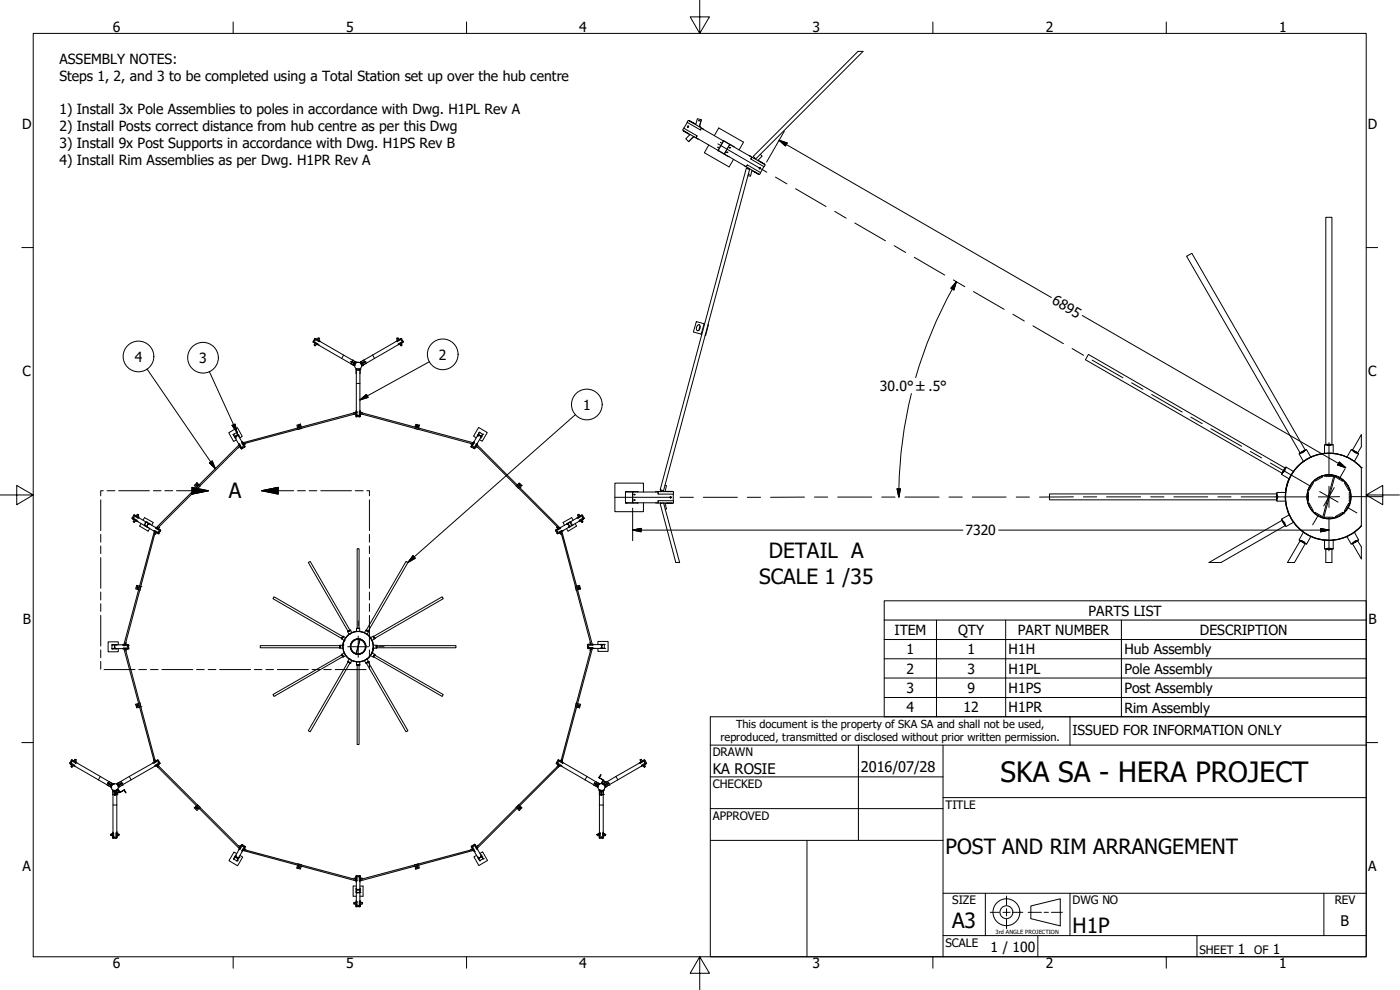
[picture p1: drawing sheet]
<svg xmlns="http://www.w3.org/2000/svg" width="420mm" height="297mm" viewBox="0 0 420 297" stroke-linecap="round" stroke-linejoin="round" font-family="sans-serif">
<!-- layer: Visible (ANSI) -->
<g fill="none" stroke="#000" stroke-width=".3">
<path d="M257.5 15.4l-31.4 31.5 .7 .8 32.2-32.3M205 39.3l1.6 .8zM205.2 38.5l-.3 .5 4.6 2.6M205.2 38.5l4 2.3-.4 .5M206.2 36.8l-1 1.7M206.6 37.8l-.2 .1v.3M206.9 36.2l1.4 .8zM208.3 37l.6 .3M208.8 37.4l.5-1.8 1.1 .3-.5 2.1M210 38h.1M210.4 35.9l-.4 2.1M210.5 38.4l-.3 .6"/>
<path d="M211.1 38.8l-4.5-2.7-.4 .6 4 2.3 .3-.5 6.6 3.8-1.6 2.8-6.6-3.8 .3-.5M206.5 40.1l.5 .3M207.1 40.4l-1.3 1.2 .9 .9 1.5-1.4M208.2 41.1h.1M208.2 40.9l-1.6 1.6M212.7 43.5l-1.3 2.3 7.4 4.3 1.4-2.3M214.4 40.7l1.3-2.3 7.4 4.3-1.3 2.3M215.5 44.2h.1M215.5 45.2l3.1 1.8M216.3 42.7h.1M217.2 42.3l1.8 1.1-1.6 2.8-1.9-1.1zM217.2 42.2v.1"/>
<path d="M217.2 42.3l3 1.8M217.4 46.2h.1M218.1 45.8h.1M218.2 45.6l-.1 .2M218.2 45.6h.1M218.6 47h.1M218.6 46.9v.1M218.9 44.4h.1M219 44.2h.1M219 44.2l-.1 .2M219 43.4h.1M224 50.5l1 .3-25.9 96.4-1-.2z"/>
<path d="M224.3 49.5l-.3 .6M224.5 50.5h.1M224.5 50.5v.2M224.7 50.5l-.1 .2M225 46.8l4.7 2.7-.4 .5-3.9-2.3 .3-.5M225.4 47.7l.2-.5-6.6-3.8-1.6 2.8 6.6 3.8 .3-.5 4 2.3-.3 .6-4.7-2.8M225.7 51.1l-.5 1.8-.7-.2M225.7 51.2l.5 .3M226.2 51.5l1.4 .8zM226.4 47.3v.1M226.5 47.4l-.1 .1M227.5 48.1l.5 .3"/>
<path d="M228 48.4l1.4 .9zM228.1 50.3l.1 .2-.3 .2M228.2 46.3l.5 .5-1.2 1.3M229.2 50l-.9 1.7M209 96.5l2.3 .6-.9 3.2-2.3-.7zM209.2 97.7a.55 .55 0 0 1 .8-.2 .55 .55 0 0 1 .1 .8 .6 .6 0 0 1-.3 .8 .6 .6 0 0 1-.8-.2zM210.1 97.9l-.2 1.1M211.3 97.1h.2M212.5 97.5l-.9 3.1M94 102.6l.5 .3zM94 102.3l-.1 .2 1.6 1M94 102.3l1.4 .9-.2 .2"/>
<path d="M94.4 101.8l-.4 .5M94.5 102.2l-.1 .1M94.5 102.9h.1M94.5 102.9l.1 .1M94.6 101.6l.5 .2zM94.7 103l-.5 .5 .4 .3 .5-.6M95.1 103.2l-.6 .5M95.1 103.2v.1M95.1 101.8l.1 .2 .2-.7 .4 .2-.2 .7M95.3 103.4l7.3 4.2M95.4 103.2l-.1 .2M95.5 103.5h.1"/>
<path d="M95.7 102.2h.1M95.8 101.5l-.1 .7M95.9 102.3l7.2 4.2M96.1 102.5l-1.6-1-.1 .2 1.4 .8 .1-.2-.1 .2M102.6 107.6l.5-1.1 3.5 2M102.6 107.6l3.4 1.9M105.2 109.1h.1M105.2 109.1l1.1 .6M105.3 108.6l.4 .2zM105.3 108.5l.4 .1zM105.4 108.4h.1M105.5 108.6h.1"/>
<path d="M105.5 108.5v.2M105.6 108.6h.1M105.8 108.1h.1M105.8 108.7l.2 .2zM105.8 108.6l-.4-.2 .3 .4M105.8 108.1l1.1 .6M106 109.5l.3 .2M106.2 109.7h.1M106.2 109.2l-.2 .3M106.3 109.7h.1M106.3 109l-.1 .1M106.4 109.1l.2 .2-.3 .4"/>
<path d="M106.6 108.5l.3 .2M106.6 108.5l-.2 .4M106.9 110.7h.1M106.9 108.7h.1M106.9 110.7v1.3M106.9 110.7h.5M106.9 108.7l-.3 .4h-.2M106.9 115v8.4h.2v1.7h-.2v-1.9M106.9 111.1v3.9h1.1M106.9 110.7v.4M107.3 110.7h.1M107.6 110.7h.4"/>
<path d="M107.7 110.7h.1M108 110.7v.4h-1.1M108 110.7v12.7M108 112h.1M108.1 110.7h.1M108.1 108.7h.1M108.1 108.7l.2 .4h.2M108.2 108.6h.1M108.4 108.5l-.3 .2M108.4 108.5l.2 .4M108.6 109.1l-.2 .2 .2 .4M108.6 109.7h.1"/>
<path d="M108.6 109l.1 .1M108.8 109.7h.1M108.8 109.2l.2 .3M109 108.8h.2l-.2 .1M109 109.5l-.4 .2M109.1 108.7l.1 .1zM109.2 108.1h.1M109.2 108.1l-1.1 .6M109.2 108.6l.4-.1zM109.2 108.6v.2M109.2 108.8h.1M109.2 108.8l.4-.2z"/>
<path d="M109.3 108.6h.1M109.4 108.5v.2M109.5 108.6h.1M109.6 108.6h.1M109.7 109.1h.1M109.7 109.1l-1.1 .6M111.8 106.5l.6 1.1-3.4 1.9M111.8 106.5l-3.4 2M118.9 102.5h.1M119.1 102.3l.1 .2 1.4-.8-.1-.2-1.6 1M119.1 102.3l.1 .2M119.1 102.3l-7.3 4.2"/>
<path d="M119.1 101.5l.2 .7M119.3 102.2h.1M119.6 103.2l.1 .2M119.6 103.4l-.1-.2 1.5-.9 .1 .2-1.7 1M119.6 103.4l-7.2 4.2M119.8 101.8l-.1 .2-.2-.7-.4 .2 .2 .7M119.8 101.8l.6-.2zM119.9 103.3h.1M119.9 103.2v.1M120.3 103l.4 .5-.2 .2-.6-.5 .6 .5M120.5 102.9l.5-.3zM120.5 102.9h.1"/>
<path d="M120.5 102.2v.1M120.5 102.9l-.2 .1M120.6 101.8l.3 .5M210.4 100.3h.2M70 130.4h.1M70 130.4l.6 1M70 130.4l1-.6 .4 .6-1 .6zM70 130.5h.1M70.4 131h.1M70.6 131.4h.1M70.7 131h.1M71 129.8h.1"/>
<path d="M71 129.8l.6 1.1M71.1 129.9h.1M71.2 130.7h.1M71.4 130.4h.1M71.6 133.1l.3 .6M71.6 130.9h.1M71.8 133.6h.1M71.8 133.5v.1M71.9 133.2l-.2 .1 .2-.1 .8 1.4-.2 .1-.6-.9M71.9 131.4l.8-.5-1.5-2.6-2.6 1.5 1.5 2.6 .8-.4M72.1 134.2l-.1-.2-.5 .3M72.1 134.1l.3 .6z"/>
<path d="M72.6 132.5l.9 1.6-.2 .1-.8-1.3 .2-.1M72.6 132.5h.1M72.7 132.8l-.2 .1M72.7 132.8l-1.3-2.4-1 .6 1.3 2.3M72.8 134.1l.1 .1zM72.9 133h.1M72.9 134.1l-.1 .1M73 132.8l33.7-9.1 .2 .4-33.8 9zM73 132.9l-.2 .1h.2M73.2 133.5l.3 .5zM73.2 133.5h.1M73.3 134.2l-.6 .4"/>
<path d="M73.7 133v.2l-.6 .1 .1 .2M89.1 127.6l1.1-.4 .2 .9-1.1 .3zM89.3 128.4h.1M89.4 128.8h.1M90 127.9l-.4 .1M90.4 128.1h.1M90.5 128.5l-1.1 .3M106.9 123.7l-.8 .2 .8-.2M106.9 124.1l-.7 .2M106.9 124.4v.6zM106.9 124.4h.1M106.9 123.7h.1"/>
<path d="M106.9 123.4h.2M106.9 124.2v.2M107.1 125h.7M107.4 124.8h.2M107.8 123.4h.2M108 123.2h.1M108.1 124.1l.6 .2M108.1 123.7l.7 .2M108.1 123.2v1.9h-.3v-1.7h.3M108.1 124.4v.6zM108.1 124.4h.1M108.1 123.7h.1"/>
<path d="M108.1 124.2v.2M108.2 123.7l33.8 9.1-.1 .4-33.8-9.1zM124.5 128.5l1 .3M124.5 128.1h.1M124.8 127.3l1.1 .3-.2 .8-1.2-.3zM125 127.9l.3 .1M125.5 128.8h.1M125.7 128.4h.1M141.2 133l.6 .3M141.5 134.2l.7 .3M141.7 133.5l-.3 .5zM141.7 133.5h.1"/>
<path d="M141.7 133.3v.2M141.9 133.1l-.5 1 .1 .1 2-3.8 1 .5-1.4 2.4-.2-.2M141.9 134l.1 .2zM141.9 134l.1 .2M142 132.9h.1M142.1 132.7l.3 .1M142.3 132.4l-.4 .7M142.7 134.1l-.3 .5zM142.7 134.1l.1-.2 .5 .5 .1-.2M142.9 131.4l-.8-.5 1.5-2.6 2.6 1.5-1.5 2.6-.7-.5M143 133.5l.1 .2M143.1 133.5h.1"/>
<path d="M143.1 133.5l.1 .1M143.2 133.3l-.3-.2-.7 1.4M143.3 133l-.9 1.7-.2-.2M143.3 130.8h.1M143.3 133.5l24.7 24.8-.3 .2-24.7-24.7zM143.5 130.4h.1M143.6 130.7h.1M143.6 130.6v.1M143.7 130.7h.1M143.8 129.8h.1M143.8 129.7h.1M143.8 129.7l-.5 1.1"/>
<path d="M143.9 129.7l.9 .6-.3 .6-1-.5zM144.1 130.9h.1M144.2 130.9h.1M144.2 131.4h.1M144.3 131.4h.1M144.5 130.9h.1M144.9 130.3h.1M144.9 130.3l-.6 1.1M390.1 136v.1M391 135.6h.1M391 135.5h.1M391 135.5l.7-.4-1.5 .8 .8-.3"/>
<path d="M391.2 138.5h.1M391.4 135.3l-.2 .3-.6 .2 .8-.5-.8 .5M391.5 135.3l.4-.3-1.8 1 .4-.2M391.7 135.1l-34-59.1-1.6 .9 34.1 59M391.9 135v.1M393.4 137.1l-1.3-2.2-2.2 1.3 1.3 2.2M393.4 137.1v.1M397.5 136.1v-2.6h2.6v2.6M397.8 133.4v.1M397.9 133.4v-68.2h1.8v68.2M398.3 133.5l-.5-.1h2l-.4 .1M398.3 133.5h1"/>
<path d="M398.8 133.5h.1M398.8 133.5l-.8-.1h1.7l-.9 .1M399.8 133.4v.1M404.2 137.1h.1M404.2 137.1l1.3-2.2 2.2 1.3-1.2 2.2M405.8 135v.1M406.1 135.3l-.3-.3 1.7 1-.4-.2M406.2 135.3l.8 .5-.8-.5 .2 .3 .6 .2M406.6 135.5h.1M406.6 135.5l-.7-.4 1.5 .8-.7-.3M406.7 135.6h.1M407.5 136v.1"/>
<path d="M408.6 134l-1.2 1.9M408.6 130.4l-2.7 4.7M39.7 155.6l.5 .3zM40.1 154.7l-.3 .6M40.2 155.9h.1M40.2 155.1l-.1 .1M40.2 155.1l-.1 .1zM40.2 155.9l.1 .1M40.3 154.5l.5 .3zM40.4 155.9l-.5 .5 .4 .4 .5-.6M40.8 156.2h.1M40.8 156.2l-.6 .5"/>
<path d="M40.8 154.8l.2 .1M41 154.9l.1-.6 .4 .1-.2 .7M41 156.3l.1-.2-1.4-.8-.1 .2 1.6 .9M41.2 156.4h.1M41.4 155.1h.1M41.5 154.4l-.1 .7M41.6 155.2l-.1 .3M41.8 155.4l-1.6-.9-.1 .2 3.8 1.9-.6 1.1-2.3-1.4 .1-.2M42.4 157.1l-.5 .7 2.5 1.6 .6-.9M42.9 156.1l.5-.8 2.6 1.5-.5 .8M43.3 157.7h.1M43.3 157.7l1.1 .6"/>
<path d="M43.3 157.3h.1M43.4 157.7h.1M43.6 156.8h.1M43.9 156.6h.1M43.9 156.6l.6 .4-.6 1-.6-.3zM43.9 156.6l.1 .1M43.9 158h.1M44 156.7h.1M44.1 156.7l.9 .6M44.3 157.8h.1M44.4 158.3h.1M44.4 158.2v.1"/>
<path d="M44.5 157h.1M44.5 157.3h.1M45 157.3h.1M46.3 159.5l.3 .1-9 33.8-.4-.1zM46.4 159.2l-.1 .2 .1-.2 1.4 .7-.1 .3-1.7-1M46.5 159.5h.1M46.5 159.5v.1M46.6 158.2l1.7 .9-.2 .3M46.9 158.4l-.2 .1 1.4 .9M46.9 158.4l-.2 .1M46.9 158.4l-2.4-1.4-.6 1 2.4 1.4M47 158.2l24.7-24.7 .3 .3-24.8 24.7z"/>
<path d="M47.1 159.9l-.2-.1-.2 .5h-.2M47.1 159.8l.5 .3zM47.1 158.4h.1M47.6 159.4l.2 .2zM47.7 158.7l.5 .4zM47.8 158l.1 .2-.4 .5h.2M47.8 159.4l-.1 .2M48.1 159.4l-.3 .5M58.9 145.3a.26 .26 0 0 1 .3 .2 .26 .26 0 0 1-.1 .3 .26 .26 0 0 1-.4-.2zM58.9 146.3h.1M59.1 144.8l.7 .7-.9 .8-.6-.6zM59.2 145.5l-.3 .3"/>
<path d="M59.8 145.5h.1M60 145.8l-.8 .7M154.9 145.8l.8 .7M155.3 145.5h-.1M155.7 145.3h.1a.25 .25 0 0 1 .3 .1 .25 .25 0 0 1-.1 .4zM155.7 145.5l.3 .3M155.8 144.9l.9 .8-.7 .6-.7-.8zM156 146.3h.1M166.8 159.1l.5-.4zM166.8 159.4l.4 .5M167.2 158l-.2 .2 .4 .5h-.1M167.2 159.4l.1 .2"/>
<path d="M167.8 158.4h.1M167.9 159.9l.2-.1 .1 .5h.3M168.1 158.4l2.3-1.4 .6 1-2.3 1.4M168.3 158.2l-1.6 .9 .1 .3 1.4-.9-.1-.1 .1 .1M168.3 159.6h.4l9 33.7-.3 .1zM168.4 159.5l.1 .1M168.5 159.5h.1M168.5 159.2l.2 .2M168.7 159.4l-.2-.2-1.4 .7M168.9 159.2l-1.6 1-.2-.3M168.9 159.2h.1M170 157.3h.1"/>
<path d="M170.4 157.3h.1M170.4 157h.1M170.4 157l.7-.4 .5 1.1-.6 .3zM170.6 158.3h.1M170.6 158.2v.1M170.7 157.8h.1M170.9 156.7h.1M170.9 156.7l-.9 .6M171 158h.1M171.1 156.6h.1M171.1 156.6l-.2 .1M171.4 156.8h.1"/>
<path d="M171.5 157.7h.1M171.6 157.3h.1M171.6 157.7h.1M171.6 157.7l-1 .6M172 156.1l-.4-.8-2.6 1.5 .4 .8M172.6 157.1l.4 .7-2.5 1.6-.5-.9M173.2 155.4h.1M173.4 154.4l.2 .7M173.5 155.5l-.1-.2-2.3 1.3 .5 1.1 2.3-1.4v-.2l1.4-.8 .1 .2-1.7 .9M173.5 155.1h.1M173.9 156.1l.1 .2M174 154.9l-.2-.6-.4 .1 .1 .7"/>
<path d="M174.1 154.8l.6-.3zM174.1 154.8l-.1 .1M174.2 156.2h.1M174.6 155.9l.4 .5-.2 .3-.6-.5 .6 .5M174.8 155.9l.5-.3zM174.8 155.9h.1M174.8 155.1v.1M174.8 155.1v.1zM174.8 155.9l-.2 .1M174.9 154.7l-.1-.2-1.6 .9M174.9 154.7l-1.4 .8-.1-.3M174.9 154.7l.3 .6"/>
<path d="M187.7 147.6h2.2v3.3h-2.2zM187.8 150.9h.1M187.8 147.5h.1M187.8 150.9h3.5M187.8 147.5v.1M187.8 147.5h3.5M189.9 150.9h.1M189.9 147.6h.1M190.3 148.4h.1M190.3 148.3h.1M190.3 148.3v.1M190.3 150v.1"/>
<path d="M190.3 150h.1M190.3 150.1h.1M191.3 150.9h.1M191.3 147.5h.1M191.3 147.5v.1M193.1 147.6v-2.6h-8.6v8.5h8.6v-2.6M196.8 150.9h2.1M197.5 148.3v-.7h-7.6v3.3h7.6v-.7h4.6v.7h-3M197.5 147.5v.8h4.6v-.8l-5.3 .1M197.5 150.2v.7M198.2 151.1h.1M198.2 147.4h.1"/>
<path d="M198.3 150.9l.1 .2M198.4 147.1l-.2 .3M198.4 147.1l-.1 .4M199.6 150.9l.4 1.8-.4 .1M199.6 145.6l.4 .1-.4 1.8M199.6 151.1h.6M199.6 147.4h.6M200.2 150.9l1.6 .2zM200.2 147.4l1.6 .1zM201.2 149v.5M202.1 148.3v1.9M383.1 148.1l.2 .5-.1 1.5z"/>
<path d="M383.1 148.2h-68.1v1.8h68.1M383.2 148.1h.1M383.2 150.1h.1M383.2 149.1h.1M383.2 149h.1M383.2 149v-.8v1.7v-.8M384.7 142.1l.1 .1M384.7 156h.1M384.7 156.1l-21.9 12.7M385 141.7l-.3 .4 1.1-1.7-.2 .7-.5 .6 .5-.9-.5 .9M385 156.4l-.3-.4 1.1 1.8-.7-1.4 .5 .9v-.3l-.5-.6M385.3 141.3h.1"/>
<path d="M385.3 156.8h.1M385.3 156.8l-.5-.7 .9 1.6-.4-.8M385.3 141.2h.1M385.3 141.2l.4-.7-.9 1.5 .5-.7M385.3 156.9h.1M385.7 140.4l-59.1-34.1-.8 1.6 58.9 34.1M385.7 157.7l-19.2 11.1M385.8 140.4h.1M385.8 147.7h.1M385.8 157.7v.1M385.8 147.7a13 13 0 0 1 9-11.1 13 13 0 0 1 13.7 3.7 13 13 0 0 0-18.7-.6 13 13 0 0 0 0 18.8 13 13 0 0 0 18.8-.7 13.1 13.1 0 0 1-16.9 2.2 13.1 13.1 0 0 1-4.8-16.3 13.1 13.1 0 0 0 4.8 16.4 13.1 13.1 0 0 0 16.8-2.3M385.9 147.8h-2.7v2.6h2.7"/>
<path d="M387 154.4l-2.4 1.4 1.4 2.2 2.3-1.4M388.2 141.5l-2.2-1.4-1.4 2.3 2.4 1.3M391.2 159.7l-1.3 2.3 2.2 1.2 1.3-2.2M391.2 159.6v.1M392.4 147.8h.3v2.6h-.3M392.6 151.2l.3-.2 1.2 2.3-.2 .1M393.9 144.8l.2 .1-1.2 2.2-.3-.1M393.9 144.7h.1M394.5 144.1h.1M394.5 154l.2-.3 2.2 1.3-.2 .2M396.7 155.3h.1M396.7 142.8v.1"/>
<path d="M396.7 142.9l.2 .2-2.2 1.3-.2-.2M396.9 155.4h.1M397.5 142.6h.1M397.5 155.5v-.3h2.6v.4M397.9 142.5h.3M398.1 142.5h1.5M398.8 142.5a6.6 6.6 0 0 0-5.8 9.6 6.6 6.6 0 0 0 11.2 .8 6.6 6.6 0 0 0-4.4-10.3l-1-.1M399.4 142.5h.4M400.1 142.5v.4h-2.6v-.2M400.3 142.6l-3.4 12.7M400.6 142.8l-3.3 12.6M400.6 142.7h.1"/>
<path d="M400.9 142.9l-.2 .2 2.3 1.3 .1-.2M400.9 155.3h.1M400.9 142.8v.1M402.1 143.3h.1M403.1 154l-.1-.3-2.3 1.3 .2 .2M403.2 154h.1M403.2 144.1h.1M403.8 144.7l-.3 .2 1.2 2.2 .3-.1M404.6 152.4h.1M404.6 145.7v.1M405 151.2l-.3-.2-1.2 2.3 .3 .2M405.1 151.2h.1"/>
<path d="M405.1 146.9v.1M405.3 147.8h-.4v2.6h.4M405.4 149v.1M406.4 159.7h.1M406.5 159.7l1.2 2.3-2.2 1.2-1.3-2.2M408.5 140.3a13.1 13.1 0 0 0-13.7-3.7 13.1 13.1 0 0 0-9 11.1M41 175.6l.8 .2-.3 1.2-.8-.3zM41.5 176.1l-.2 .4M41.5 177h.1M41.8 175.8h.1M42.3 175.9h.1M42.3 175.9l-.3 1.1"/>
<path d="M167.4 160.1l.5-.3zM172.7 175.9l.2 1.2M172.9 177.1h.1M173.1 175.8l.8-.2 .3 1.1-.8 .3zM173.1 175.8l-.1 .1M173.4 177h.1M173.5 176.1l.1 .4M202.8 168.8l-4.7-17.7 1-.2 4.9 17.9M390.1 162.1v.1M390.2 162.2l-3.8 6.6M390.5 162.4l-.4-.3 1.8 1-.4-.2M390.6 162.4h.4l.5 .3-.1 .2-.8-.5 .8 .5"/>
<path d="M391 162.5h.1M391 162.5l-.8-.3 1.5 .9-.7-.5M391 162.6h.1M391.7 163.1l-3.2 5.7M391.9 163.1h.1M393.4 160.9v.1M397.5 162h.1M397.5 162.1v2.6h2.6v-2.6M397.8 164.7h.1M397.9 164.8v4M398.3 164.7l-.5 .1h2l-.4-.1M398.3 164.7l.1-.2h.8l.1 .2h-1h1"/>
<path d="M398.8 164.7h.1M398.8 164.7l-.8 .1h1.7l-.9-.1M399.7 164.8v4M399.8 164.7h.1M400.1 162h.1M404.2 161h.1M405.8 163.1h.1M405.9 163.1l2.7 4.6M406.6 162.6h.1M406.7 162.5h.1M406.7 162.5l.7-.3-1.5 .9 .7-.5M407 162.4l-.8 .5 .8-.5h-.3l-.6 .3 .1 .2"/>
<path d="M407.1 162.4l.4-.3-1.7 1 .3-.2M407.4 162.2l1.2 1.9M407.5 162.1v.1M33.6 194.7h.1M33.6 193.5h.1M33.6 193.5h.8v1.1h-.8zM33.6 194.7h1.3M33.6 194.6v.1M33.6 193.5h1.3M34.4 194.6h.1M34.4 193.5h.1M34.5 193.8h.1"/>
<path d="M34.5 194.4h.1M34.9 194.7h.1M34.9 193.5h.1M34.9 194.6v.1M35.5 193.5v-.9h-3.1v3h3.1v-1M36.8 194.6l.7 .1M36.8 193.5h1.9v.2M36.8 193.5h.1M37 193.5h-2.6v1.1l4.3-.2v.3h-1.1M37 193.5v.2h1.7M37 193.5v.2M37 194.4v.3"/>
<path d="M37.2 194.7l.4-.1 9 33.8-.3 .1zM37.3 194.7h.1M37.3 193.4h.1M37.3 193.4v.1M37.7 194.7l.1 .6M37.7 192.8h.2l-.2 .7M37.7 193.4h.3M38 194.7h.5zM38 194.7h.1M38 193.4l.5 .1zM38.3 194l.1 .2zM38.3 194v.2"/>
<path d="M38.6 193.7v.7M102 194h.1M102 193.7v.7zM102 194v-.3v.6v-.3M102 193.7h.1M102 194.4h.1M102 193.7h-23.9v.7h23.9M102.6 191.6h.1M102.6 196.5l.3 .6zM102.6 196.5h.1M102.6 196.5l-20.7 11.9 .3 .6 20.7-12M102.7 191.3h.1"/>
<path d="M102.7 191.2h.1M102.7 191.2l.2-.2-.3 .6 .1-.3M102.7 196.8h.1M102.7 196.7h.1M102.7 196.7l-.1-.2 .3 .5-.2-.2M102.8 191.1l-.2 .5zM102.9 191l-20.7-11.9-.3 .5 20.7 12M102.9 193.5a4.6 4.6 0 0 1 5.8-3.9 4.6 4.6 0 0 1 3 6.3M102.9 193.5h.1M102.9 191h.1M102.9 193.6h-.9v.9h.9M102.9 197v.1"/>
<path d="M103 193.5a4.5 4.5 0 0 1 5.6-3.9 4.5 4.5 0 0 1 3 6.3M103.3 192.1a4.6 4.6 0 0 0 3 6.4 4.6 4.6 0 0 0 5.8-4M103.3 192.1h.1M103.3 195.9l-.8 .4 .5 .9 .8-.6M103.3 192.2a4.5 4.5 0 0 0 3 6.2 4.5 4.5 0 0 0 5.7-3.9M103.8 191.4l-.8-.5-.5 .8 .8 .4M104.5 189.4l.5-.3zM104.5 189.5h.1M104.5 198.6l.5 .3zM104.5 198.6l-12 20.7 .6 .3 11.9-20.7M104.7 189.3h.1M104.8 198.7h.1"/>
<path d="M104.8 197.7l-.5 .9 .9 .4 .4-.8M104.8 190.3h.1M104.8 197.7h.1M105 189.1h.1M105 198.9h.1M105 189.1l-11.9-20.6-.6 .3 12 20.6M105.2 193.6v.9M105.3 194.7l.4 .8M105.6 189.9l-.4-.8-.9 .4 .5 .8M105.7 192.5l-.4 .8M106 192.3h.1M106 195.8l.7 .4"/>
<path d="M106.7 191.8l-.7 .5M106.8 196.2l1.2-4.4-1.1 4.5M107 191.8h.9M107 189.5v-.9h.9v.9M107 196.3h.9M107 198.6v.9h.9v-.9M107.1 188.5h.7zM107.1 199.5h.7zM107.1 199.5h.1M107.1 191.8h.2M107.1 188.5v.1M107.2 188.5v-23.9h.6v23.9"/>
<path d="M107.2 199.5v23.9h.6v-23.9M107.3 191.7h.5M107.4 188.6h.1M107.4 188.6l-.2-.1h.6l-.3 .1M107.4 199.5h.1M107.4 199.5h-.2h.6h-.3M107.5 196.3h.1M107.5 191.7h.1M107.5 188.6h.1M107.5 199.5h.1M107.7 191.8h.1M107.8 199.5h.1"/>
<path d="M107.8 188.5v.1M108 191.8h.1M108.1 191.8h.1M108.2 191.8l.8 .5M108.6 192h.1M109 195.8l-.8 .4M109.2 192.5l-.1 .1 .6 .7M109.3 189.9l.5-.8 .8 .4-.4 .8M109.5 195.2h.1M109.5 192.8h.1M109.7 194.7l-.5 .9M109.8 193.6h-.2l.1 .9"/>
<path d="M109.8 194h.1M109.9 198.9h.1M109.9 189.1l.7 .4zM109.9 189.1h.1M109.9 189.1l12-20.6 .5 .3-11.9 20.6M110 198.7l.6-.1-.7 .3zM110.1 197.7h.1M110.2 198.7h.1M110.2 197.7l.4 .9-.8 .4-.5-.8M110.2 198.7l-.2 .2 .5-.3-.3 .1M110.2 189.3h.1M110.2 189.3l-.2-.2 .5 .3-.3-.1"/>
<path d="M110.5 198.6l11.9 20.7-.5 .3-12-20.7M110.5 189.5h.1M111.2 191.4l.8-.5 .5 .8-.9 .4M111.6 195.9h.1M111.6 195.9l.9 .4-.5 .9-.8-.5M112 194.5h.1M112 191l20.7-11.9 .3 .5-20.6 12M112 193.6h1v.9h-1M112 197l.1 .1M112.1 191l.3 .6zM112.2 196.7h.1M112.2 196.8h.1"/>
<path d="M112.2 196.7l.2-.2-.3 .5 .1-.2M112.2 191.2h.1M112.2 191.3h.1M112.2 191.2l-.1-.2 .3 .6-.2-.3M112.3 196.6l.1-.1-.3 .6zM112.4 196.5h.1M112.4 191.6h.1M112.4 196.5l20.6 11.9-.3 .6-20.6-12M113 194h.1M113 193.7v.7zM113 194v-.3v.6v-.3M113 194.4h.1"/>
<path d="M113 193.7h.1M113 193.7h23.8v.7h-23.8M176.3 194.3v.2h1.9M176.3 194.3h1.6v.2M176.3 193.6v.7M176.4 193.3h.6zM176.4 194.5l.6 .1zM176.6 194h.1M176.7 193.9v.1M177 193.3h.1M177 194.6h.2M177.2 192.7v.6"/>
<path d="M177.2 194.5l-.2 .7h.2M177.4 193.3h-1.1v.3l4.3-.2v1.1h-2.7M177.4 194.7h.3l-9 33.8-.4-.1zM177.5 193.3l.7 .1M177.6 193.3h.1M177.7 193.3h.1M177.7 194.6h.1M177.7 194.6l-.1 .1M177.9 194.3v.2M177.9 193.3v.3M178.2 194.5h.1M179.5 193.4v-.9h3v2.9h-3v-.9"/>
<path d="M180.1 194.5h.1M180.1 194.5h1.3M180.5 194.2h.1M180.5 194.3h.1M180.5 194.2v.1M180.5 193.7h.1M180.6 193.4h.1M180.6 194.5h.1M180.6 193.4h.8v1.1h-.8zM181.4 193.3h.1M181.4 194.5h.1M181.4 193.3l-1.3 .1"/>
<path d="M181.4 193.3v.1M40.7 211.3l.8-.2 .3 1.1-.8 .2zM41.3 211.5l.2 .4M41.5 211.1h.1M41.8 212.2h.1M42 211l.3 1.1M42.3 212.1h.1M172.7 212.1h.1M172.9 211h.1M172.9 211l-.2 1.1M173 212.2h.1M173.4 211.1h.1"/>
<path d="M173.4 211.1l.8 .2-.3 1.1-.8-.2zM173.6 211.5a.23 .23 0 0 1 .3 .3 .23 .23 0 0 1-.4 .1zM173.6 211.6l-.1 .3M21 229.1l.5 .3zM21 228.8l-.1 .2 1.6 .9M21 228.8l1.4 .8-.1 .2M21.4 228.6l.1 .1zM21.4 228.2l-.4 .6M21.5 229.4l.2 .1-.5 .4 .3 .3 .5-.5M21.5 228.6l-.1 .1M21.6 228l.5 .3zM22 229.7h.1"/>
<path d="M22 229.7l-.5 .5M22.1 228.3l.2 .1 .1-.6 .5 .1-.3 .7M22.3 229.8l7.2 4.2M22.4 229.6l-.1 .2M22.5 229.9h.1M22.7 228.6h.1M22.9 227.9l-.2 .7M22.9 228.8l7.2 4.2M23.1 228.9l-1.6-.9-.2 .2 1.4 .8 .2-.2-.2 .2M29.5 234l.6-1 3.4 2M29.5 234l3.5 2M32.2 235.6h.1"/>
<path d="M32.2 235.6l1.1 .5M32.3 235.5l-.1 .1M32.3 235l.4 .3zM32.4 234.9l.4 .2zM32.4 234.9h.1M32.4 235.1h.1M32.5 235.1h.1M32.5 234.9v.1M32.6 235h.1M32.7 235.3l.1-.2zM32.8 235.1l-.1 .2M32.8 234.5l1.1 .6"/>
<path d="M33 235.3l-.2-.1 .2 .1M33 236l.3 .1M33.1 235.3l.2 .2h-.2zM33.1 236.1h.1M33.1 235.6l-.1 .4M33.3 236.1h.1M33.3 235.4l-.1 .2M33.4 235.5l.2 .1h-.2M33.5 235l.4 .2M33.5 235.7l-.2 .4M33.5 235l-.2 .3M33.8 238.4h.1"/>
<path d="M33.8 237.2h.1M33.8 237.2v1.2M33.8 237.2h.6v.2M33.8 235.3h.1M33.9 237.5v4h1.2M33.9 235.1h.1M33.9 235.3h.1M33.9 237.2v.3M33.9 235.1l-.1 .1M33.9 235.2l-.2 .4M33.9 237.5h.6M33.9 235.2h.1"/>
<path d="M34 235.2h.1M34 235.2h-.1M34 235.3h-.1M34 235.3h.1M34.3 237.2h.1M34.4 238.2h.1M34.4 238.1v.1M34.4 238.1h.1zM34.4 238.2v.4l.1-.4M34.4 238.4h.1M34.5 237.9v.2zM34.5 238.2v.4"/>
<path d="M34.5 238.4h.1M34.5 238.6h.1M34.5 238.1v.5M34.7 237.2h.1M34.7 237.5h.4M34.7 237.2h.2M35 237.2l.3-.2 .3 .5-.5 .4M35.1 235.1h.1M35.1 238.4h.1M35.1 237.2h.1M35.1 237.2v.1M35.1 237.2v12.7"/>
<path d="M35.1 235.2l.2 .4M35.1 237.2h-.6v.2M35.1 237.9l.1 .1M35.2 235.1h.1M35.2 237.8l.1 .1M35.3 236.8h.1M35.3 236.8l.6 .9M35.3 236.9l.5 .8M35.4 235.7l.2 .4M35.4 235l-.3 .2M35.4 235l.2 .3M35.5 236.8l-.7 .4 .7-.4 .4 .7"/>
<path d="M35.5 235.5l-.2 .1M35.6 235.6l-.2 .1M35.6 237.2v.1M35.6 235.4l.2 .2M35.6 236.1v.1M35.8 235.6l.1 .4M35.8 237.7l.1 .1M35.9 235.3l.3-.1zM35.9 237.5l-.8 .5M35.9 236l-.3 .1M36.1 234.6h.1M36.1 234.6l-1 .6"/>
<path d="M36.1 235.1l.2 .2M36.1 235.1l.4-.2zM36.2 235.3h.1M36.3 235.3h.1M36.3 235.1l.3-.2zM36.3 235h.1M36.4 235.1h.1M36.4 234.9v.1M36.5 234.9h.1M36.6 235.1h-.5l.1 .2M36.6 235.1l-.3 .2M36.6 235h.1"/>
<path d="M36.7 235.6h.1M36.7 235.6l-1.1 .5M36.7 235.5v.1M37.3 237l-1.4 .9 1.4-.9 .5 .9-.6-.8M37.4 237h.1M38.8 233l.6 1-3.5 2M38.8 233l-3.4 2M46.1 227.9l.2 .7M46.2 229l-.1-.2-7.3 4.2M46.3 228.6h.1M46.3 228.5v.1M46.5 227.8l.2 .6 .2-.1"/>
<path d="M46.5 229.6l.2 .2-.2-.2 1.4-.8 .2 .2-1.7 .9M46.7 229.8l-7.3 4.2M46.9 228.3l.5-.3zM46.9 229.7l.5 .5-.5-.5M46.9 229.7h.1M47.2 229.5l24.8 24.7-.3 .3-24.7-24.7zM47.4 229.3l.6-.2zM47.4 228.6l.1 .1M47.5 229.4l-.2 .1 .4 .4M47.6 228.2l-.2-.2-1.6 1M47.6 228.2l-1.4 .8-.1-.2M47.6 228.2l.3 .6"/>
<path d="M166.9 229.1l.6 .2zM167 228.8l-.1 .2 1.6 .9M167 228.8l1.4 .8-.1 .2M167.4 228.2l-.4 .6M167.4 229.4l.2 .1M167.5 228.6l-.1 .1M167.6 228l.5 .3zM167.7 229.5l-.4 .4M168 229.7l-.5 .5M168 229.7v.1M168.4 229.6l-.1 .2 7.3 4.2M168.5 227.8l-.2 .6-.2-.1"/>
<path d="M168.5 229.9h.1M168.8 227.9l-.1 .7M168.9 228.8l7.2 4.2M169.1 228.9l-1.6-.9-.1 .2 1.4 .8 .1-.2-.1 .2M175.6 234l.5-1 3.5 2M175.6 234l3.4 2M178.2 235.6h.1M178.2 235.6l1.1 .5M178.2 235.5v.1M178.3 235l.5 .3zM178.4 234.9l.4 .2zM178.5 235.1h.1"/>
<path d="M178.6 235.1h.1M178.6 235h.1M178.6 234.9l-.1 .1M178.8 235.2l.2 .1zM178.8 234.5l1.1 .6M178.8 235.1v.2zM178.8 235.1l-.4-.2 .4 .4M179 236l.3 .1M179.1 235.3l.2 .3zM179.2 236.1h.1M179.2 235.6l-.2 .4M179.3 236.1h.1"/>
<path d="M179.3 235.4v.2M179.4 235.6l.2 .1-.3 .4M179.5 235.5l.1 .1M179.6 235l.3 .2M179.6 235l-.2 .3M179.7 233.2h.1M179.8 235.1h.1M179.8 233.3l1.4 .8-1.4-.8 .5-.9-.4 .9M179.8 237l.2 .1M179.8 237h.1M179.8 237.1h.1M179.8 237l.1 .1"/>
<path d="M179.8 237.1l.2 .1M179.8 237.1l.1 .1M179.9 235.1h.1M179.9 238.4h.1M179.9 237.2h.1M179.9 235.1v.1M179.9 237.2v1.2M179.9 235.2l-.3 .4M179.9 237.2h.5v.2M179.9 237.1h.1M180 237.2h.1M180 237v.2"/>
<path d="M180 237.1h.1M180.3 237.5h-.4v4h1.1M180.3 237.2h.1M180.4 238.1l.1 .5 .1-.5M180.4 238.1h.2zM180.4 238.2v.4M180.4 238.6h.1M180.4 238.4h.1M180.4 237.5h.6M180.5 237.9v.2zM180.5 238.4h.1M180.5 234.9l.7 .5z"/>
<path d="M180.5 235l.1 .1M180.6 235.1h.1M180.7 237.2h.1M180.7 235.1l.5 .2M180.8 234.6h.1M180.9 234.2h.1M180.9 234.2l-.2 .4M181 234.2l.7 .5M181 234.2l.8 .5M181 234.2l-.5 .7M181 237.2v12.7h-.2M181 237.2l.1 1.2"/>
<path d="M181 235.1h.1M181 238.4h.1M181 237.2h-.5v.2M181.1 238.4h.1M181.1 237.2h.1M181.1 235.3h.1M181.1 235.2l.2 .4M181.1 234.1l-.5 1M181.2 235.1l-.1 .1M181.2 235.1h.1M181.2 234.2l-.5 .9M181.4 235.7l.3 .4"/>
<path d="M181.4 235l-.3 .2M181.4 235l.2 .3M181.5 235.5l-.1 .1h.1M181.5 234.6v.1M181.6 235.4l.3-.1v.2zM181.7 236.1v.1M181.7 235.4v.2M181.7 234.6v.2l-.6-.3-.3 .5 .3 .2M181.8 236.1h.1M181.8 235.6l.2 .4M181.9 235.3l.3-.1-.2 .1M182 236l-.3 .1"/>
<path d="M182.1 234.6h.1M182.1 235.1l.5-.2-.4 .3M182.1 235.1l.1 .2 .4-.3-.4 .3M182.1 234.6l-.9 .5M182.1 235.1v.1M182.2 235.1l.4-.1zM182.4 235h.1M182.4 235.1h.1M182.4 234.9v.1M182.5 235.1h.1M182.6 235h.1M182.8 235.6h.1"/>
<path d="M182.8 235.6l-1.1 .5M182.8 235.5v.1M184.8 233l.6 1-3.4 2M184.8 233l-3.4 2M192.2 227.9l.1 .7M192.2 229l-.1-.2-7.3 4.2M192.3 228.6h.1M192.5 229.6l.2 .2-.2-.2 1.4-.8 .2 .2-1.7 .9M192.7 229.8l-7.3 4.2M192.8 228.3l-.1 .1-.2-.6-.3 .1 .1 .7M192.8 228.3l.6-.3zM192.9 229.7l.5 .5"/>
<path d="M192.9 229.7h.1M193.5 229.4l-.2 .1 .4 .4-.3 .3-.5-.5M193.5 229.3l.5-.2zM193.5 228.6v.1M193.6 228.2l-.1-.2-1.7 1M193.6 228.2l-1.4 .8-.1-.2M193.6 228.2l.3 .6M33.1 250.4l.7-.2-.7 .2 .2 .3 .5-.1v.2M33.8 250.8v.6zM33.8 250.8h.1M33.8 250.2h.1M33.8 249.9h.3"/>
<path d="M33.9 241.5v8.4h.2v1.6h-.3l.1-1.8M34.1 251.5h.7M34.4 251.2h.1M34.8 249.9h.3M35.1 250.2l.7 .2-.1 .3-.6-.1M35.1 249.7v1.8h-.3M35.1 249.9h-.3v1.6M35.1 249.7h.1M35.1 250.8v.6zM35.1 250.2h.1M35.1 250.2l.7 .2M35.1 250.6v.2"/>
<path d="M58.9 242.2l.3 .4M58.9 241.7h.1M58.9 241.7l.9 .9-.7 .6-.8-.8zM59.2 241.4v.1M59.2 241.4l.8 .8M59.8 242.6h.1M70 257.7h.1M70.5 257.1h.1M70.5 257.1l.9 .6-.3 .6-1-.6zM70.7 256.7h.1M70.7 256.7l-.7 1M70.7 257.1h.1"/>
<path d="M70.8 257.1h.1M71.1 256.1l-.9-.5-1.5 2.6 2.6 1.6 1.5-2.6-.8-.5M71.1 258.3h.1M71.2 258.2h.1M71.2 257.4h.1M71.3 257.4h.1M71.4 257.7h.1M71.6 253.8l.1-.1 .4 .4 .1-.2M71.7 257.2h.1M71.7 257.2l-.6 1.1M71.8 254.7l.2 .2 .8-1.4-.2-.1-.9 1.6M71.8 254.4l.1 .1"/>
<path d="M71.9 254.5h.1M72 254.9l-.2-.2-1.3 2.4 .9 .6 2-3.8 .2 .1-.5 .9M72.5 253.4l-.2 .6zM72.6 255.2l.2 .1M72.8 253.5l.6 .4M72.9 253.9l.1 .1zM72.9 253.9l.1 .1M73 255.1h.1M73 254.9l-.4 .7M73.1 254.9l33.7 9-.1 .4-33.7-9.1zM73.2 254.7l.6 .4M73.3 254.6h.1"/>
<path d="M73.3 254.6l-.1 .1M73.6 254l-.3 .6zM89.3 259.6l1.1 .4-.2 .8-1.1-.3zM89.3 259.6h.1M89.4 259.2l1.1 .3M89.4 259.2v.1M90.4 259.9v.1M124.5 260l1.2-.4 .2 .9-1.1 .3zM124.5 259.9v.1M125.5 259.2v.1M125.5 259.2l-1 .3M125.6 259.6h.1"/>
<path d="M141.4 254l.4 .5zM141.7 253.8l-.3 .1 1 1.6M141.7 253.8l.7 1.4-.2 .1M141.7 254.5l.2 .2-.6 .3M141.9 255.1h.1M142 255.1h.1M142 253.9h.1M142.2 253.9h-.2M142.2 253.4l-.5 .4M142.4 255.5h.1M142.4 255.2l-.2 .1M142.6 253.4l.2 .5z"/>
<path d="M142.8 253.9l.1 .1M142.9 254.2l24.8-24.7 .3 .3-24.7 24.7zM143 254.2l-.6-.9-.2 .1 .9 1.4 .2-.1M143.1 254.3l.3 .6M143.1 254.4h.1M143.2 254.4h.1M143.3 254.7l1.3 2.3-1 .6-1.4-2.3M143.3 254.7l-.2 .1M143.3 257.2h.1M143.3 257.2l.7 1M143.4 253.7l-.5 .4M143.6 257.6h.1"/>
<path d="M143.6 257.6l1-.6 .4 .7-1 .5zM143.8 257.3v.1M144 258.2h.1M144 256.1l.8-.5 1.5 2.6-2.6 1.5-1.5-2.6 .8-.4M144.2 257h.1M144.3 257h.1M144.3 256.6h.1M144.3 256.6l.7 1.1M144.6 257h.1M144.9 257.5h.1M145 257.7h.1M155.2 242.6h.1"/>
<path d="M155.2 242.6l.8-.8 .7 .6-.9 .8zM155.7 242.5h.1a.24 .24 0 0 1 .2-.2 .24 .24 0 0 1 .3 .2 .24 .24 0 0 1-.3 .2h-.3zM155.7 241.4v.1M155.7 241.4l-.8 .9M156 242.2l-.3 .4M156 241.7v.1M179.1 250.4l.8-.2-.8 .2 .2 .3 .6-.1M179.8 250.8l.1 .6zM179.8 250.2h.1M179.8 250.6v.2M179.9 249.7v1.8h.2v-1.6h-.2h.2M179.9 241.5v8.4"/>
<path d="M180.1 251.5h.7M180.4 251.2h.1M181 249.7l.1 1.8h-.3M181.1 250.2l.7 .2-.1 .3-.6-.1v.2M181.1 249.9h-.3v1.6M181.1 250.8v.6zM181.1 250.8h.1M181.1 250.2h.1M181.1 250.2l.7 .2M89.5 260.1a.28 .28 0 0 1 .4-.1 .28 .28 0 0 1 0 .5l-.4-.2zM89.6 260.1h.4M106.8 264l.1 .1"/>
<path d="M106.9 270.7l-.7 .2v.4l.7-.2v.3M106.9 270.7l-.7 .2M106.9 271.4v.6zM106.9 271.4h.1M106.9 270.7h.1M106.9 263.4v.2l-.7-.2v.3M106.9 262.8v.6zM106.9 263.4h.1M106.9 264.1h.1M106.9 267.8h.1M106.9 270.4h.2M106.9 270.2v1.9h.2l-.2-4.3h1.1v2.6"/>
<path d="M106.9 267h.1M106.9 267h1.1v.8h-1.1zM106.9 265.9h-.9v3h.9M106.9 266.5v1.3M107.1 262.7h-.2v1.9M107.1 262.7v1.6h-.2M107.1 264.3h-.2v2.7h1.1v-2.7M107.1 262.7h.7M107.1 272h.7M107.2 266.9h.1M107.2 268h.1M107.4 263l.2 .1z"/>
<path d="M107.4 263.1h.2M107.4 271.8h.2M107.4 271.7l.2 .1zM107.8 266.9h.1M107.8 268h.1M107.8 270.4h.2M107.8 264.3h.3M108 264.3h-.2v-1.6h.3l-.1 1.9M108 267h.1M108 265.9h1v3h-1M108 270.2h.1M108 266.5h.1"/>
<path d="M108.1 263.4v.2l.6-.2 .1 .3M108.1 262.8v.6zM108.1 263.4h.1M108.1 264.1h.1M108.1 270.7l.7 .2-.1 .4-.6-.2v.3M108.1 270.2v1.9h-.3M108.1 270.4h-.3v1.7M108.1 271.4v.6zM108.1 271.4h.1M108.1 270.7h.1M108.1 267.8h.1M108.1 263.9l33.8-9 .1 .3-33.8 9.1z"/>
<path d="M108.1 266.5v1.3M108.1 270.7l.7 .2M108.1 264v.1M125 260.1a.31 .31 0 0 1 .4-.1 .31 .31 0 0 1 .1 .4 .31 .31 0 0 1-.5 .1zM125.3 260.1h-.3"/>
<circle cx="206.6" cy="38" r=".2"/>
<circle cx="209.8" cy="36.2" r=".1"/>
<circle cx="224.8" cy="52.3" r=".1"/>
<circle cx="228" cy="50.5" r=".19"/>
<circle cx="95.6" cy="101.6" r=".03"/>
<circle cx="106.2" cy="109" r=".21"/>
<circle cx="106.2" cy="109" r=".14"/>
<circle cx="107.5" cy="109.7" r="1.05"/>
<circle cx="108.7" cy="109" r=".14"/>
<circle cx="108.7" cy="109" r=".23"/>
<circle cx="120.5" cy="103.5" r=".03"/>
<circle cx="89.8" cy="127.8" r=".27"/>
<circle cx="125.3" cy="127.8" r=".27"/>
<circle cx="41.3" cy="154.5" r=".03"/>
<circle cx="167.2" cy="159.5" r=".08"/>
<circle cx="167.3" cy="158.2" r=".03"/>
<circle cx="174.8" cy="156.5" r=".03"/>
<circle cx="201.2" cy="149.2" r=".19"/>
<circle cx="398.8" cy="149.1" r="6.5"/>
<circle cx="398.9" cy="149.1" r="6.6"/>
<circle cx="41.3" cy="176.2" r=".27"/>
<circle cx="46.6" cy="160.2" r=".03"/>
<circle cx="173.8" cy="176.3" r=".29"/>
<circle cx="107.5" cy="194" r="4.5"/>
<circle cx="107.5" cy="194" r="2.32"/>
<circle cx="41.2" cy="211.7" r=".27"/>
<circle cx="22.6" cy="228" r=".03"/>
<circle cx="33.2" cy="235.5" r=".21"/>
<circle cx="34.4" cy="237.6" r=".2"/>
<circle cx="34.4" cy="236.2" r="1.05"/>
<circle cx="34.5" cy="237.6" r=".13"/>
<circle cx="35.7" cy="235.4" r=".21"/>
<circle cx="35.7" cy="235.4" r=".12"/>
<circle cx="179.2" cy="235.4" r=".22"/>
<circle cx="180.5" cy="237.6" r=".23"/>
<circle cx="180.5" cy="236.2" r="1.05"/>
<circle cx="180.5" cy="237.6" r=".15"/>
<circle cx="181.8" cy="235.5" r=".21"/>
<circle cx="193.5" cy="230" r=".03"/>
<circle cx="33.3" cy="250.5" r=".03"/>
<circle cx="58.9" cy="242.5" r=".27"/>
<circle cx="179.4" cy="250.5" r=".03"/>
<circle cx="106.3" cy="271.1" r=".03"/>
<circle cx="108.6" cy="263.7" r=".03"/>
</g>
<!-- layer: Break Line (ANSI) -->
<path d="M257.5 15.4h1.5M408.6 130.4v3.6M408.6 140.3h.1M408.6 140.3v17.5M202.8 168.8h1.2M362.8 168.8h3.7M386.4 168.8h2.1M397.9 168.8h1.8M408.6 164.1v3.6" fill="none" stroke="#000" stroke-width=".3"/>
<!-- layer: Detail Boundary (ANSI) -->
<g fill="none" stroke="#000" stroke-width=".3">
<path d="M30.2 150v9.2M31 147.2h-.8v1.6M32.1 147.2h2.4M35.6 147.2h9.2M46 147.2h2.3M49.5 147.2h2.3M53 147.2h9.5M57.6 146.2l4.9 1-4.9 1.1zM78.5 147.2l5-1v2.1zM78.5 147.2h9.6M89.3 147.2h2.3M92.8 147.2h2.3"/>
<path d="M96.3 147.2h9.2M106.6 147.2h2.4M110.1 147.2h.8v1.6M110.9 150v9.2M30.2 160.3v2.4M30.2 163.8v2.3M30.2 167.3v9.2M30.2 177.7v2.3M110.9 160.3v2.4M110.9 163.8v2.3M110.9 167.3v9.2M110.9 177.7v2.3"/>
<path d="M30.2 181.2v2.2M30.2 184.6v9.3M30.2 195v2.3M30.2 198.5v2.3M110.9 181.2v2.2M110.9 184.6v9.3M110.9 195v2.3M110.9 198.5v2.3M31.2 200.9h9.3M41.7 200.9h2.2M45.1 200.9h2.3M48.6 200.9h9.2"/>
<path d="M59 200.9h2.3M62.5 200.9h2.3M65.9 200.9h9.3M76.3 200.9h2.3M79.8 200.9h2.3M83.2 200.9h9.3M93.7 200.9h2.2M97.2 200.9h2.2M100.6 200.9h9.3"/>
</g>
<path d="M57.6 148.3l4.9-1.1zM57.6 146.2l4.9 1-4.9 1.1zM78.5 147.2l5-1zM78.5 147.2l5-1v2.1z" fill="#000" stroke="#000" stroke-width=".3"/>
<!-- layer: Symbol (ANSI) -->
<g fill="none" stroke="#000" stroke-width=".3">
<path d="M44.1 110.7l20.5 29.9M62.8 111.4l8.3 18.3M128.9 108.5l-20.9 11.5M62.9 138.9l.8-.6 .9 2.3zM69.7 127.6l.8-.4 .6 2.5zM108 120l2-1.7 .5 .9zM172.7 124.4l-50.3 44.4M124 166.7l.7 .8-2.3 1.3zM265.4 186v-5.7h144.6v5.7M265.4 186h144.6v5.9M265.4 186v29.1h144.6v-23.2M265.4 191.9h144.6"/>
<path d="M265.4 197.7h144.6M281.1 186v29.1M301.8 186v29.1M336.5 186v29.1M265.4 203.4h144.6M265.4 209.3h144.6"/>
<circle cx="41.6" cy="107" r="4.6"/>
<circle cx="60.9" cy="107.3" r="4.6"/>
<circle cx="132.9" cy="106.3" r="4.6"/>
<circle cx="176.1" cy="121.4" r="4.6"/>
</g>
<!-- layer: Border (ANSI) -->
<g fill="none" stroke="#000" stroke-width=".3">
<path d="M10 10h400v277.1h-400zM70 6.6v3.4M140 6.6v3.4M210 0v10l-2.9-4.9h5.8l-2.9 4.9M280 6.6v3.4M350 6.6v3.4M6.5 74.3h3.5M410 74.3h3.4M0 148.5h10l-5-2.8v5.7l5-2.9M410 148.5l5 2.9v-5.7l-5 2.8h10M6.5 222.8h3.5M410 222.8h3.4"/>
<path d="M70 287.1v3.4M140 287.1v3.4M210 287.1l2.9 4.9h-5.8l2.9-4.9v9.9M280 287.1v3.4M350 287.1v3.4"/>
</g>
<!-- layer: Title (ANSI) -->
<g fill="none" stroke="#000" stroke-width=".3">
<path d="M213.2 215.1h196.8v72h-196.8zM321.1 215.1v8.5M213.2 233.1h69.8M213.2 223.6h196.8M257.6 223.6v28.5M283 239.3h127M283 223.6v63.5M213.2 242.6h69.8M213.2 252.1h69.8M242.2 252.1v35M283 268h127M295.7 268v12.7"/>
<path d="M321.1 268v12.7M397.3 268v12.7M283 280.7h127M311.5 280.7v6.4M359.2 280.7v6.4"/>
</g>
<!-- layer: Sketch Geometry (ANSI) -->
<g fill="none" stroke="#000" stroke-width=".3">
<path d="M297.2 273.7h2.7M301 273.7h2.1M302.1 268.8v2.8M302.1 272.7v2.1M302.1 275.8v2.8M304.2 273.7h2.8M308.5 273.7h4M309.4 271.8l8.8-2.1v8.1l-8.8-2.2zM313.4 273.7h1.2M315.5 273.7h3.3"/>
<circle cx="302" cy="273.7" r="4"/>
<circle cx="302" cy="273.7" r="1.94"/>
</g>
<!-- layer: Center Mark (ANSI) -->
<path d="M398.8 132.8v10.1M395.7 154.4l-1.7 3.1M398.8 145.9v6.4M398.8 155.2v10.1M400.4 146.3l-3.1 5.5M403.7 140.6l-1.8 3.1M107.5 190.9v3.1h-3.2M107.5 186.3v1.5M110.7 194h-3.2v3.2M113.7 194h1.6" fill="none" stroke="#000" stroke-width=".3"/>
<!-- layer: Dimension (ANSI) -->
<g fill="none" stroke="#000" stroke-width=".3">
<path d="M235.4 39.4l-5.3 9.2M233.8 42.1l2.4 .8-.5 .9zM233.8 42.1l81.7 47.2M285.8 86.7a129.1 129.1 0 0 0-11 26.6M287 84.5l-.7 2.5-.9-.5zM287 84.5l-1.2 2.2M324.8 94.7l79.1 45.6M273.5 118.1a129.1 129.1 0 0 0-3.7 28.5M402 138.6l1.9 1.7-2.5-.8zM189.9 159.1l2.5-.6v1.1zM189.9 159.1h99.1M189.9 152.4v9.8"/>
<path d="M269.2 146.7h1.1l-.6 2.4zM269.7 146.7v2.4M299.7 159.1h99.1M396.3 158.5l2.5 .6-2.5 .5z"/>
</g>
<path d="M233.8 42.1l2.4 .8zM233.8 42.1l2.4 .8-.5 .9zM287 84.5l-.7 2.5zM287 84.5l-.7 2.5-.9-.5zM401.4 139.5l2.5 .8zM402 138.6l1.9 1.7-2.5-.8zM189.9 159.1l2.5-.6zM189.9 159.1l2.5-.6v1.1zM269.2 146.7l.5 2.4zM269.2 146.7h1.1l-.6 2.4zM396.3 159.6l2.5-.5zM396.3 158.5l2.5 .6-2.5 .5z" fill="#000" stroke="#000" stroke-width=".3"/>
<!-- layer: Centerline (ANSI) -->
<g fill="none" stroke="#000" stroke-width=".3">
<path d="M215.5 43.2l14.6 8.5M232.7 53.1l3.5 2.1M238.8 56.6l9.1 5.4M250.5 63.4l3.4 2.1M256.5 66.9l9.2 5.3M268.4 73.7l3.4 2M274.4 77.2l9.1 5.3M286.1 84l3.5 2M292.2 87.5l9.2 5.3M304 94.3l3.4 2M310 97.8l9.2 5.3M321.8 104.6l3.4 2"/>
<path d="M327.8 108.1l9.2 5.2M339.6 114.9l3.4 1.9M345.6 118.3l9.2 5.3M357.4 125.1l3.4 2M363.4 128.6l9.2 5.3M375.2 135.4l3.5 2M381.3 138.9l12.1 7.1M184.5 149.2h16.6M204.1 149.2h4M211.1 149.2h10.2M224.3 149.2h4M241.4 149.1l-10.1 .1"/>
<path d="M244.4 149.1h4M251.4 149.1h10.2M264.6 149.1h4M271.6 149.1h10.2M284.8 149.1h4M291.8 149.1h10.1M305 149.1h3.9M322.1 149.1h-10.1M325.1 149.1h4M332.1 149.1h10.2M345.3 149.1h4M352.3 149.1h10.2"/>
<path d="M365.5 149.1h3.9M372.5 149.1h20.2M395.7 149.1h3.1M396 147.5l2.8 1.6M398.8 149.1l2.8 1.6M402 149l-3.2 .1M404.2 152.1l3 1.8M405 149h10"/>
</g>
<!-- layer: Symbol (ANSI) -->
<path d="M108 120l2-1.7zM108 120l2-1.7 .5 .9zM62.9 138.9l1.7 1.7zM62.9 138.9l.8-.6 .9 2.3zM69.7 127.6l1.4 2.1zM69.7 127.6l.8-.4 .6 2.5zM124 166.7l-1.6 2.1zM124 166.7l.7 .8-2.3 1.3z" fill="#000" stroke="#000" stroke-width=".3"/>
<text font-size="8.4" x="300.3" y="234.5">SKA SA - HERA PROJECT</text>
<g font-size="6.3">
<text x="68.6" y="149.5">A</text>
<text x="230.8" y="167.6">DETAIL A</text>
<text x="227.8" y="175.1">SCALE 1 /35</text>
<text x="283.8" y="256.1">POST AND RIM ARRANGEMENT</text>
<text x="285.8" y="278.6">A3</text>
<text x="321.9" y="280">H1P</text>
</g>
<g font-size="4.4">
<text x="213.9" y="232.2">KA ROSIE</text>
<text x="258.4" y="231.6">2016/07/28</text>
<text x="402.3" y="277.9">B</text>
</g>
<g font-size="4.2">
<text x="33.8" y="9.6">6</text>
<text x="103.9" y="9.6">5</text>
<text x="173.9" y="9.6">4</text>
<text x="243.8" y="9.6">3</text>
<text x="313.9" y="9.6">2</text>
<text x="383.9" y="9.6">1</text>
<text x="17.8" y="19.3">ASSEMBLY NOTES:</text>
<text x="17.8" y="24.3">Steps 1, 2, and 3 to be completed using a Total Station set up over the hub centre</text>
<text x="17.8" y="34.3">1) Install 3x Pole Assemblies to poles in accordance with Dwg. H1PL Rev A</text>
<text x="6.7" y="38.7">D</text>
<text x="17.8" y="39.4">2) Install Posts correct distance from hub centre as per this Dwg</text>
<text x="410.5" y="38.7">D</text>
<text x="17.8" y="44.4">3) Install 9x Post Supports in accordance with Dwg. H1PS Rev B</text>
<text x="17.8" y="49.4">4) Install Rim Assemblies as per Dwg. H1PR Rev A</text>
<text x="315.5" y="91" transform="rotate(30 315.5 91)">6895</text>
<text x="131.7" y="107.9">2</text>
<text x="6.8" y="113">C</text>
<text x="40.4" y="108.5">4</text>
<text x="59.8" y="108.9">3</text>
<text x="410.7" y="113">C</text>
<text x="264.1" y="117.2">30.0° ±.5°</text>
<text x="175" y="122.9">1</text>
<text x="289.8" y="160.6">7320</text>
<text x="326.7" y="184.7">PARTS LIST</text>
<text x="6.9" y="187.2">B</text>
<text x="268.4" y="190.5">ITEM</text>
<text x="287.5" y="190.5">QTY</text>
<text x="305.5" y="190.5">PART NUMBER</text>
<text x="360.1" y="190.5">DESCRIPTION</text>
<text x="410.7" y="187.2">B</text>
<text x="272.1" y="196.3">1</text>
<text x="290.3" y="196.3">1</text>
<text x="302.7" y="196.3">H1H</text>
<text x="337.4" y="196.3">Hub Assembly</text>
<text x="272.1" y="202.1">2</text>
<text x="290.3" y="202.1">3</text>
<text x="302.7" y="202.1">H1PL</text>
<text x="337.4" y="202.2">Pole Assembly</text>
<text x="272.1" y="207.9">3</text>
<text x="290.3" y="207.9">9</text>
<text x="302.7" y="207.9">H1PS</text>
<text x="337.4" y="207.9">Post Assembly</text>
<text x="272.1" y="213.7">4</text>
<text x="289.2" y="213.7">12</text>
<text x="302.7" y="213.7">H1PR</text>
<text x="337.4" y="213.8">Rim Assembly</text>
<text x="6.8" y="261.4">A</text>
<text x="410.7" y="261.4">A</text>
<text x="297.3" y="285.6">1 / 100</text>
<text x="371.5" y="286.2">1</text>
<text x="382" y="286.2">1</text>
<text x="33.8" y="290.5">6</text>
<text x="103.9" y="290.5">5</text>
<text x="173.9" y="290.5">4</text>
<text x="243.8" y="290.5">3</text>
<text x="313.9" y="290.5">2</text>
<text x="383.9" y="290.5">1</text>
</g>
<text font-size="4.1" x="321.9" y="220.5">ISSUED FOR INFORMATION ONLY</text>
<g font-size="3.5">
<text x="213.9" y="226.9">DRAWN</text>
<text x="213.9" y="236.4">CHECKED</text>
<text x="213.9" y="245.9">APPROVED</text>
<text x="283.8" y="242.6">TITLE</text>
<text x="285.8" y="271.3">SIZE</text>
<text x="321.9" y="271.3">DWG NO</text>
<text x="400.6" y="271.3">REV</text>
<text x="283.8" y="284">SCALE</text>
<text x="360" y="286.2">SHEET</text>
<text x="376.4" y="286.2">OF</text>
</g>
<g font-size="3.3">
<text x="220.9" y="218.4">This document is the property of SKA SA and shall not be used,</text>
<text x="216.3" y="222.4">reproduced, transmitted or disclosed without prior written permission.</text>
</g>
<text font-size="1.7" x="298.8" y="280.1">3rd ANGLE PROJECTION</text>
</svg>
